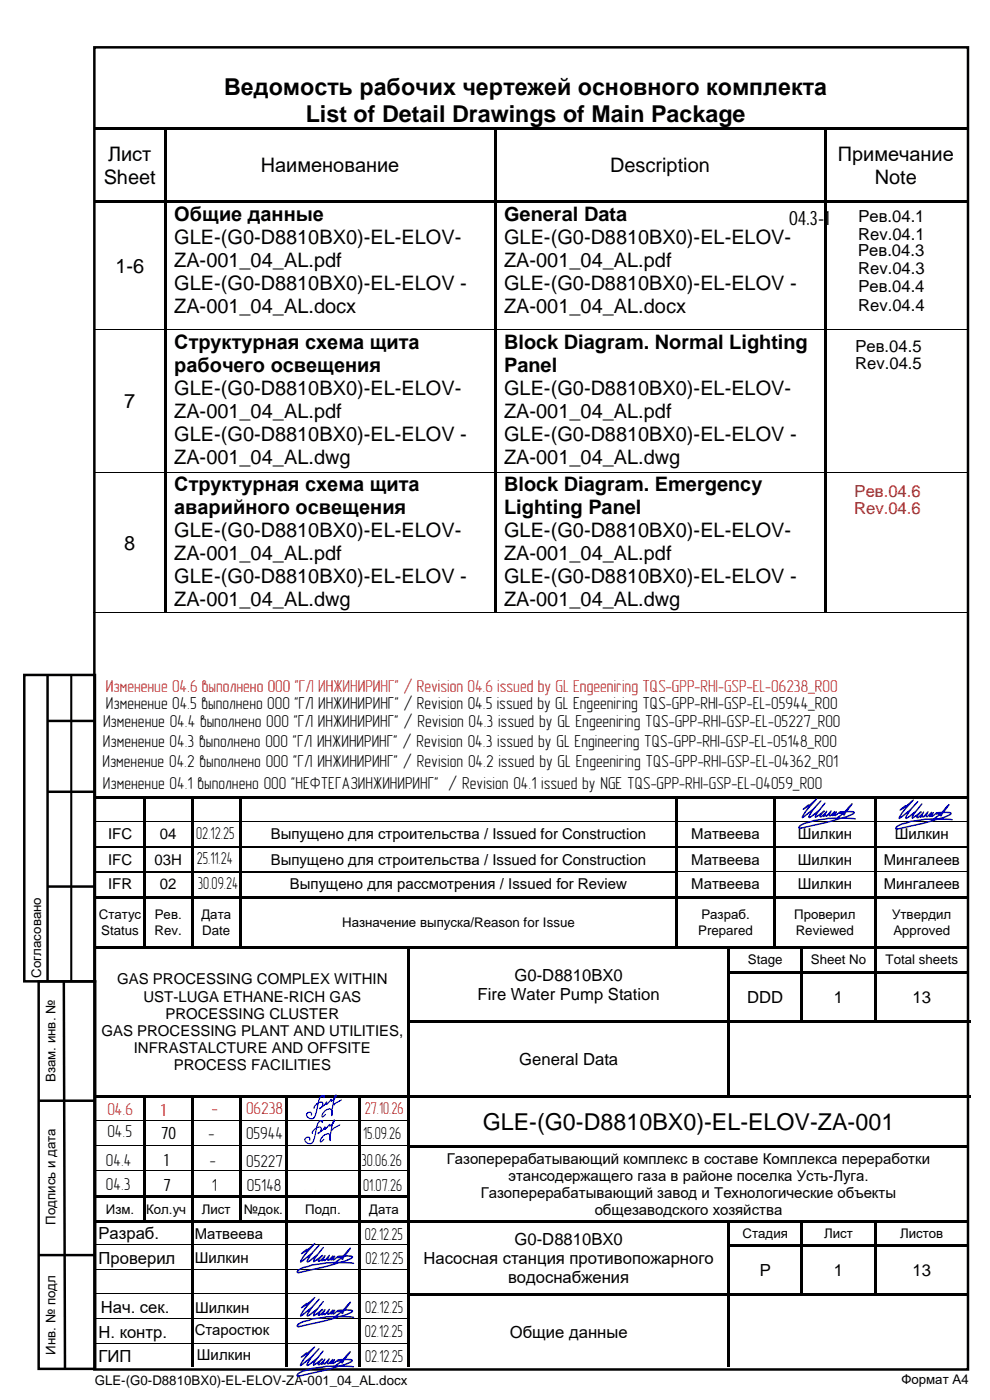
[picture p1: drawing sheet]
<svg xmlns="http://www.w3.org/2000/svg" width="210mm" height="297mm" viewBox="0 0 210 297" stroke-linecap="round" stroke-linejoin="round" font-family="sans-serif">
<path d="M20 10h185.3v280.5h-185.3z" fill-rule="evenodd" fill="#fff" stroke="#000" stroke-width=".53"/>
<g fill="#000">
<path d="M20.4 168.9h9.9v.5h-9.9zM30.3 168.9h.6v.5h-.6zM30.3 174.2h.6v.2h-.6zM30.3 179.5h.6v.3h-.6zM30.9 168.9h9.6v.5h-9.6zM40.5 168.9h.5v.5h-.5zM40.5 174.2h.5v.2h-.5zM40.5 179.5h.5v.3h-.5zM41 168.9h9.7v.5h-9.7zM50.7 168.9h.5v.5h-.5zM50.7 174.2h.5v.2h-.5zM50.7 179.5h.5v.3h-.5z"/>
<path d="M51.2 168.9h92.1v.5h-92.1zM143.3 168.9h.5v.5h-.5zM143.3 174.2h.5v.2h-.5zM143.3 179.5h.5v.3h-.5zM143.8 168.9h20.2v.5h-20.2zM164 168.9h.6v.5h-.6zM164 174.2h.6v.2h-.6zM164 179.5h.6v.3h-.6zM164.6 168.9h20.8v.5h-20.8zM185.4 168.9h.5v.5h-.5zM185.4 174.2h.5v.2h-.5zM185.4 179.5h.5v.3h-.5z"/>
<path d="M185.9 168.9h19.6v.5h-19.6zM30.3 184.8h.6v.3h-.6zM40.5 184.8h.5v.3h-.5zM50.7 184.8h.5v.3h-.5zM143.3 184.8h.5v.3h-.5zM164 184.8h.6v.3h-.6zM185.4 184.8h.5v.3h-.5zM40.5 285.5h.5v4.5h-.5zM60.5 285.5h.5v4.5h-.5zM76.1 285.5h.5v4.5h-.5zM86.4 285.5h.5v4.5h-.5zM154.3 285.5h.6v4.5h-.6z"/>
</g>
<g fill="#000">
<path d="M30.3 169.4h.6v4.8h-.6z" fill-rule="evenodd"/>
<path d="M30.3 174.4h.6v5.1h-.6z" fill-rule="evenodd"/>
<path d="M40.5 169.4h.5v4.8h-.5z" fill-rule="evenodd"/>
<path d="M40.5 174.4h.5v5.1h-.5z" fill-rule="evenodd"/>
<path d="M50.7 169.4h.5v4.8h-.5z" fill-rule="evenodd"/>
<path d="M50.7 174.4h.5v5.1h-.5z" fill-rule="evenodd"/>
<path d="M143.3 169.4h.5v4.8h-.5z" fill-rule="evenodd"/>
<path d="M143.3 174.4h.5v5.1h-.5z" fill-rule="evenodd"/>
<path d="M164 169.4h.6v4.8h-.6z" fill-rule="evenodd"/>
<path d="M164 174.4h.6v5.1h-.6z" fill-rule="evenodd"/>
<path d="M185.4 169.4h.5v4.8h-.5z" fill-rule="evenodd"/>
<path d="M185.4 174.4h.5v5.1h-.5z" fill-rule="evenodd"/>
<path d="M20.4 190.1h9.9v.5h-9.9z" fill-rule="evenodd"/>
<path d="M30.3 179.8h.6v5h-.6z" fill-rule="evenodd"/>
<path d="M30.3 185.1h.6v5h-.6z" fill-rule="evenodd"/>
<path d="M30.3 190.1h.6v.5h-.6z" fill-rule="evenodd"/>
<path d="M30.9 190.1h9.6v.5h-9.6z" fill-rule="evenodd"/>
<path d="M40.5 179.8h.5v5h-.5z" fill-rule="evenodd"/>
<path d="M40.5 185.1h.5v5h-.5z" fill-rule="evenodd"/>
<path d="M40.5 190.1h.5v.5h-.5z" fill-rule="evenodd"/>
<path d="M41 190.1h9.7v.5h-9.7z" fill-rule="evenodd"/>
<path d="M50.7 179.8h.5v5h-.5z" fill-rule="evenodd"/>
<path d="M50.7 185.1h.5v5h-.5z" fill-rule="evenodd"/>
<path d="M50.7 190.1h.5v.5h-.5z" fill-rule="evenodd"/>
<path d="M51.2 190.1h92.1v.5h-92.1z" fill-rule="evenodd"/>
<path d="M143.3 179.8h.5v5h-.5z" fill-rule="evenodd"/>
<path d="M143.3 185.1h.5v5h-.5z" fill-rule="evenodd"/>
<path d="M143.3 190.1h.5v.5h-.5z" fill-rule="evenodd"/>
<path d="M143.8 190.1h20.2v.5h-20.2z" fill-rule="evenodd"/>
<path d="M164 179.8h.6v5h-.6z" fill-rule="evenodd"/>
<path d="M164 185.1h.6v5h-.6z" fill-rule="evenodd"/>
<path d="M164 190.1h.6v.5h-.6z" fill-rule="evenodd"/>
<path d="M164.6 190.1h20.8v.5h-20.8z" fill-rule="evenodd"/>
<path d="M185.4 179.8h.5v5h-.5z" fill-rule="evenodd"/>
<path d="M185.4 185.1h.5v5h-.5z" fill-rule="evenodd"/>
<path d="M185.4 190.1h.5v.5h-.5z" fill-rule="evenodd"/>
<path d="M185.9 190.1h19.6v.5h-19.6z" fill-rule="evenodd"/>
<path d="M20.4 200.7h9.9v.5h-9.9z" fill-rule="evenodd"/>
<path d="M30.3 190.6h.6v10.1h-.6z" fill-rule="evenodd"/>
<path d="M30.3 200.7h.6v.5h-.6z" fill-rule="evenodd"/>
<path d="M30.9 200.7h9.6v.5h-9.6z" fill-rule="evenodd"/>
<path d="M40.5 190.6h.5v10.1h-.5z" fill-rule="evenodd"/>
<path d="M40.5 200.7h.5v.5h-.5z" fill-rule="evenodd"/>
<path d="M41 200.7h9.7v.5h-9.7z" fill-rule="evenodd"/>
<path d="M50.7 190.6h.5v10.1h-.5z" fill-rule="evenodd"/>
<path d="M50.7 200.7h.5v.5h-.5z" fill-rule="evenodd"/>
<path d="M51.2 200.7h35.2v.5h-35.2z" fill-rule="evenodd"/>
<path d="M86.4 200.7h.5v.5h-.5z" fill-rule="evenodd"/>
<path d="M86.4 201.2h.5v4.8h-.5z" fill-rule="evenodd"/>
<path d="M86.4 206h.5v.5h-.5z" fill-rule="evenodd"/>
<path d="M86.4 206.5h.5v10h-.5z" fill-rule="evenodd"/>
<path d="M86.4 216.5h.5v.6h-.5z" fill-rule="evenodd"/>
<path d="M86.9 200.7h56.4v.5h-56.4z" fill-rule="evenodd"/>
<path d="M86.9 216.5h67.4v.6h-67.4z" fill-rule="evenodd"/>
<path d="M143.3 190.6h.5v10.1h-.5z" fill-rule="evenodd"/>
<path d="M143.3 200.7h.5v.5h-.5z" fill-rule="evenodd"/>
<path d="M143.8 200.7h10.5v.5h-10.5z" fill-rule="evenodd"/>
<path d="M154.3 200.7h.6v.5h-.6z" fill-rule="evenodd"/>
<path d="M154.3 201.2h.6v4.8h-.6z" fill-rule="evenodd"/>
<path d="M154.3 206h.6v.5h-.6z" fill-rule="evenodd"/>
<path d="M154.3 206.5h.6v10h-.6z" fill-rule="evenodd"/>
<path d="M154.3 216.5h.6v.6h-.6z" fill-rule="evenodd"/>
<path d="M154.9 200.7h9.1v.5h-9.1z" fill-rule="evenodd"/>
<path d="M154.9 206h14.9v.5h-14.9z" fill-rule="evenodd"/>
<path d="M154.9 216.5h14.9v.6h-14.9z" fill-rule="evenodd"/>
<path d="M164 190.6h.6v10.1h-.6z" fill-rule="evenodd"/>
<path d="M164 200.7h.6v.5h-.6z" fill-rule="evenodd"/>
<path d="M164.6 200.7h5.2v.5h-5.2z" fill-rule="evenodd"/>
<path d="M169.8 200.7h.6v.5h-.6z" fill-rule="evenodd"/>
<path d="M169.8 201.2h.6v4.8h-.6z" fill-rule="evenodd"/>
<path d="M169.8 206h.6v.5h-.6z" fill-rule="evenodd"/>
<path d="M169.8 206.5h.6v10h-.6z" fill-rule="evenodd"/>
<path d="M169.8 216.5h.6v.6h-.6z" fill-rule="evenodd"/>
<path d="M170.4 200.7h15v.5h-15z" fill-rule="evenodd"/>
<path d="M170.4 206h15v.5h-15z" fill-rule="evenodd"/>
<path d="M170.4 216.5h15v.6h-15z" fill-rule="evenodd"/>
<path d="M185.4 190.6h.5v10.1h-.5z" fill-rule="evenodd"/>
<path d="M185.4 200.7h.5v.5h-.5z" fill-rule="evenodd"/>
<path d="M185.4 201.2h.5v4.8h-.5z" fill-rule="evenodd"/>
<path d="M185.4 206h.5v.5h-.5z" fill-rule="evenodd"/>
<path d="M185.4 206.5h.5v10h-.5z" fill-rule="evenodd"/>
<path d="M185.4 216.5h.5v.6h-.5z" fill-rule="evenodd"/>
<path d="M185.9 200.7h19.6v.5h-19.6z" fill-rule="evenodd"/>
<path d="M185.9 206h19.6v.5h-19.6z" fill-rule="evenodd"/>
<path d="M185.9 216.5h19.5v.6h-19.5z" fill-rule="evenodd"/>
<path d="M205.4 216.5h.5v.6h-.5z" fill-rule="evenodd"/>
<path d="M20.4 232.4h9.9v.5h-9.9z" fill-rule="evenodd"/>
<path d="M30.3 232.4h.6v.5h-.6z" fill-rule="evenodd"/>
<path d="M30.3 232.9h.6v4.8h-.6z" fill-rule="evenodd"/>
<path d="M30.3 237.7h.6v.5h-.6z" fill-rule="evenodd"/>
<path d="M30.9 232.4h9.6v.5h-9.6z" fill-rule="evenodd"/>
<path d="M40.5 232.4h.5v.5h-.5z" fill-rule="evenodd"/>
<path d="M40.5 232.9h.5v4.8h-.5z" fill-rule="evenodd"/>
<path d="M40.5 237.7h.5v.5h-.5z" fill-rule="evenodd"/>
<path d="M41 232.4h9.7v.5h-9.7z" fill-rule="evenodd"/>
<path d="M50.7 232.4h.5v.5h-.5z" fill-rule="evenodd"/>
<path d="M50.7 232.9h.5v4.8h-.5z" fill-rule="evenodd"/>
<path d="M50.7 237.7h.5v.5h-.5z" fill-rule="evenodd"/>
<path d="M51.2 232.4h9.3v.5h-9.3z" fill-rule="evenodd"/>
<path d="M60.5 232.4h.5v.5h-.5z" fill-rule="evenodd"/>
<path d="M60.5 232.9h.5v4.8h-.5z" fill-rule="evenodd"/>
<path d="M60.5 237.7h.5v.5h-.5z" fill-rule="evenodd"/>
<path d="M61 232.4h15.1v.5h-15.1z" fill-rule="evenodd"/>
<path d="M76.1 232.4h.5v.5h-.5z" fill-rule="evenodd"/>
<path d="M76.1 232.9h.5v4.8h-.5z" fill-rule="evenodd"/>
<path d="M76.1 237.7h.5v.5h-.5z" fill-rule="evenodd"/>
<path d="M76.6 232.4h9.8v.5h-9.8z" fill-rule="evenodd"/>
<path d="M86.4 217.1h.5v15.3h-.5z" fill-rule="evenodd"/>
<path d="M86.4 232.4h.5v.5h-.5z" fill-rule="evenodd"/>
<path d="M86.4 232.9h.5v4.8h-.5z" fill-rule="evenodd"/>
<path d="M86.4 237.7h.5v.5h-.5z" fill-rule="evenodd"/>
<path d="M86.9 232.4h67.4v.5h-67.4z" fill-rule="evenodd"/>
<path d="M154.3 217.1h.6v15.3h-.6z" fill-rule="evenodd"/>
<path d="M154.3 232.4h.6v.5h-.6z" fill-rule="evenodd"/>
<path d="M154.9 232.4h50.5v.5h-50.5z" fill-rule="evenodd"/>
<path d="M205.4 232.4h.5v.5h-.5z" fill-rule="evenodd"/>
<path d="M20.4 253.6h9.9v.5h-9.9z" fill-rule="evenodd"/>
<path d="M20.4 258.9h9.9v.5h-9.9z" fill-rule="evenodd"/>
<path d="M30.3 238.2h.6v4.8h-.6z" fill-rule="evenodd"/>
<path d="M30.3 243h.6v.5h-.6z" fill-rule="evenodd"/>
<path d="M30.3 243.5h.6v4.8h-.6z" fill-rule="evenodd"/>
<path d="M30.3 248.3h.6v.5h-.6z" fill-rule="evenodd"/>
<path d="M30.3 248.8h.6v4.8h-.6z" fill-rule="evenodd"/>
<path d="M30.3 253.6h.6v.5h-.6z" fill-rule="evenodd"/>
<path d="M30.3 254.1h.6v4.8h-.6z" fill-rule="evenodd"/>
<path d="M30.3 258.9h.6v.5h-.6z" fill-rule="evenodd"/>
<path d="M30.9 253.6h9.6v.5h-9.6z" fill-rule="evenodd"/>
<path d="M30.9 258.9h9.6v.5h-9.6z" fill-rule="evenodd"/>
<path d="M40.5 238.2h.5v4.8h-.5z" fill-rule="evenodd"/>
<path d="M40.5 243h.5v.5h-.5z" fill-rule="evenodd"/>
<path d="M40.5 243.5h.5v4.8h-.5z" fill-rule="evenodd"/>
<path d="M40.5 248.3h.5v.5h-.5z" fill-rule="evenodd"/>
<path d="M40.5 248.8h.5v4.8h-.5z" fill-rule="evenodd"/>
<path d="M40.5 253.6h.5v.5h-.5z" fill-rule="evenodd"/>
<path d="M40.5 254.1h.5v4.8h-.5z" fill-rule="evenodd"/>
<path d="M40.5 258.9h.5v.5h-.5z" fill-rule="evenodd"/>
<path d="M41 253.6h9.7v.5h-9.7z" fill-rule="evenodd"/>
<path d="M41 258.9h9.7v.5h-9.7z" fill-rule="evenodd"/>
<path d="M50.7 238.2h.5v4.8h-.5z" fill-rule="evenodd"/>
<path d="M50.7 243h.5v.5h-.5z" fill-rule="evenodd"/>
<path d="M50.7 243.5h.5v4.8h-.5z" fill-rule="evenodd"/>
<path d="M50.7 248.3h.5v.5h-.5z" fill-rule="evenodd"/>
<path d="M50.7 248.8h.5v4.8h-.5z" fill-rule="evenodd"/>
<path d="M50.7 253.6h.5v.5h-.5z" fill-rule="evenodd"/>
<path d="M50.7 254.1h.5v4.8h-.5z" fill-rule="evenodd"/>
<path d="M50.7 258.9h.5v.5h-.5z" fill-rule="evenodd"/>
<path d="M51.2 253.6h9.3v.5h-9.3z" fill-rule="evenodd"/>
<path d="M51.2 258.9h9.3v.5h-9.3z" fill-rule="evenodd"/>
<path d="M60.5 238.2h.5v4.8h-.5z" fill-rule="evenodd"/>
<path d="M60.5 243h.5v.5h-.5z" fill-rule="evenodd"/>
<path d="M60.5 243.5h.5v4.8h-.5z" fill-rule="evenodd"/>
<path d="M60.5 248.3h.5v.5h-.5z" fill-rule="evenodd"/>
<path d="M60.5 248.8h.5v4.8h-.5z" fill-rule="evenodd"/>
<path d="M60.5 253.6h.5v.5h-.5z" fill-rule="evenodd"/>
<path d="M60.5 254.1h.5v4.8h-.5z" fill-rule="evenodd"/>
<path d="M60.5 258.9h.5v.5h-.5z" fill-rule="evenodd"/>
<path d="M61 253.6h15.1v.5h-15.1z" fill-rule="evenodd"/>
<path d="M61 258.9h15.1v.5h-15.1z" fill-rule="evenodd"/>
<path d="M76.1 238.2h.5v4.8h-.5z" fill-rule="evenodd"/>
<path d="M76.1 243h.5v.5h-.5z" fill-rule="evenodd"/>
<path d="M76.1 243.5h.5v4.8h-.5z" fill-rule="evenodd"/>
<path d="M76.1 248.3h.5v.5h-.5z" fill-rule="evenodd"/>
<path d="M76.1 248.8h.5v4.8h-.5z" fill-rule="evenodd"/>
<path d="M76.1 253.6h.5v.5h-.5z" fill-rule="evenodd"/>
<path d="M76.1 254.1h.5v4.8h-.5z" fill-rule="evenodd"/>
<path d="M76.1 258.9h.5v.5h-.5z" fill-rule="evenodd"/>
<path d="M76.6 253.6h9.8v.5h-9.8z" fill-rule="evenodd"/>
<path d="M76.6 258.9h9.8v.5h-9.8z" fill-rule="evenodd"/>
<path d="M86.4 238.2h.5v4.8h-.5z" fill-rule="evenodd"/>
<path d="M86.4 243h.5v.5h-.5z" fill-rule="evenodd"/>
<path d="M86.4 243.5h.5v4.8h-.5z" fill-rule="evenodd"/>
<path d="M86.4 248.3h.5v.5h-.5z" fill-rule="evenodd"/>
<path d="M86.4 248.8h.5v4.8h-.5z" fill-rule="evenodd"/>
<path d="M86.4 253.6h.5v.5h-.5z" fill-rule="evenodd"/>
<path d="M86.4 254.1h.5v4.8h-.5z" fill-rule="evenodd"/>
<path d="M86.4 258.9h.5v.5h-.5z" fill-rule="evenodd"/>
<path d="M86.9 243h118.6v.5h-118.6z" fill-rule="evenodd"/>
<path d="M86.9 258.9h67.4v.5h-67.4z" fill-rule="evenodd"/>
<path d="M154.3 258.9h.6v.5h-.6z" fill-rule="evenodd"/>
<path d="M154.9 258.9h14.9v.5h-14.9z" fill-rule="evenodd"/>
<path d="M169.8 258.9h.6v.5h-.6z" fill-rule="evenodd"/>
<path d="M170.4 258.9h15v.5h-15z" fill-rule="evenodd"/>
<path d="M185.4 258.9h.5v.5h-.5z" fill-rule="evenodd"/>
<path d="M185.9 258.9h19.6v.5h-19.6z" fill-rule="evenodd"/>
<path d="M40.5 264.4h.5v4.8h-.5z" fill-rule="evenodd"/>
<path d="M40.5 269.2h.5v.5h-.5z" fill-rule="evenodd"/>
<path d="M40.5 269.7h.5v4.7h-.5z" fill-rule="evenodd"/>
<path d="M40.5 274.4h.5v.5h-.5z" fill-rule="evenodd"/>
<path d="M40.5 274.9h.5v4.8h-.5z" fill-rule="evenodd"/>
<path d="M40.5 259.4h.5v4.5h-.5z" fill-rule="evenodd"/>
<path d="M40.5 263.9h.5v.5h-.5z" fill-rule="evenodd"/>
<path d="M60.5 263.9h.5v.5h-.5z" fill-rule="evenodd"/>
<path d="M60.5 264.4h.5v4.8h-.5z" fill-rule="evenodd"/>
<path d="M60.5 269.2h.5v.5h-.5z" fill-rule="evenodd"/>
<path d="M60.5 269.7h.5v4.7h-.5z" fill-rule="evenodd"/>
<path d="M60.5 274.4h.5v.5h-.5z" fill-rule="evenodd"/>
<path d="M60.5 274.9h.5v4.8h-.5z" fill-rule="evenodd"/>
<path d="M60.5 259.4h.5v4.5h-.5z" fill-rule="evenodd"/>
<path d="M76.1 263.9h.5v.5h-.5z" fill-rule="evenodd"/>
<path d="M76.1 264.4h.5v4.8h-.5z" fill-rule="evenodd"/>
<path d="M76.1 269.2h.5v.5h-.5z" fill-rule="evenodd"/>
<path d="M76.1 269.7h.5v4.7h-.5z" fill-rule="evenodd"/>
<path d="M76.1 274.4h.5v.5h-.5z" fill-rule="evenodd"/>
<path d="M76.1 274.9h.5v4.8h-.5z" fill-rule="evenodd"/>
<path d="M76.1 259.4h.5v4.5h-.5z" fill-rule="evenodd"/>
<path d="M86.4 263.9h.5v.5h-.5z" fill-rule="evenodd"/>
<path d="M86.4 264.4h.5v4.8h-.5z" fill-rule="evenodd"/>
<path d="M86.4 269.2h.5v.5h-.5z" fill-rule="evenodd"/>
<path d="M86.4 269.7h.5v4.7h-.5z" fill-rule="evenodd"/>
<path d="M86.4 274.4h.5v.5h-.5z" fill-rule="evenodd"/>
<path d="M86.4 274.9h.5v4.8h-.5z" fill-rule="evenodd"/>
<path d="M86.4 259.4h.5v4.5h-.5z" fill-rule="evenodd"/>
<path d="M86.9 274.4h67.4v.5h-67.4z" fill-rule="evenodd"/>
<path d="M154.3 263.9h.6v.5h-.6z" fill-rule="evenodd"/>
<path d="M154.3 264.4h.6v4.8h-.6z" fill-rule="evenodd"/>
<path d="M154.3 269.2h.6v.5h-.6z" fill-rule="evenodd"/>
<path d="M154.3 269.7h.6v4.7h-.6z" fill-rule="evenodd"/>
<path d="M154.3 274.4h.6v.5h-.6z" fill-rule="evenodd"/>
<path d="M154.3 274.9h.6v4.8h-.6z" fill-rule="evenodd"/>
<path d="M154.3 259.4h.6v4.5h-.6z" fill-rule="evenodd"/>
<path d="M154.9 263.9h14.9v.5h-14.9z" fill-rule="evenodd"/>
<path d="M154.9 274.4h14.9v.5h-14.9z" fill-rule="evenodd"/>
<path d="M169.8 263.9h.6v.5h-.6z" fill-rule="evenodd"/>
<path d="M169.8 264.4h.6v4.8h-.6z" fill-rule="evenodd"/>
<path d="M169.8 269.2h.6v.5h-.6z" fill-rule="evenodd"/>
<path d="M169.8 269.7h.6v4.7h-.6z" fill-rule="evenodd"/>
<path d="M169.8 274.4h.6v.5h-.6z" fill-rule="evenodd"/>
<path d="M169.8 259.4h.6v4.5h-.6z" fill-rule="evenodd"/>
<path d="M170.4 263.9h15v.5h-15z" fill-rule="evenodd"/>
<path d="M170.4 274.4h15v.5h-15z" fill-rule="evenodd"/>
<path d="M185.4 263.9h.5v.5h-.5z" fill-rule="evenodd"/>
<path d="M185.4 264.4h.5v4.8h-.5z" fill-rule="evenodd"/>
<path d="M185.4 269.2h.5v.5h-.5z" fill-rule="evenodd"/>
<path d="M185.4 269.7h.5v4.7h-.5z" fill-rule="evenodd"/>
<path d="M185.4 274.4h.5v.5h-.5z" fill-rule="evenodd"/>
<path d="M185.4 259.4h.5v4.5h-.5z" fill-rule="evenodd"/>
<path d="M185.9 263.9h19.6v.5h-19.6z" fill-rule="evenodd"/>
<path d="M185.9 274.4h19.6v.5h-19.6z" fill-rule="evenodd"/>
<path d="M40.5 279.7h.5v.5h-.5z" fill-rule="evenodd"/>
<path d="M40.5 280.2h.5v4.8h-.5z" fill-rule="evenodd"/>
<path d="M40.5 285h.5v.5h-.5z" fill-rule="evenodd"/>
<path d="M60.5 279.7h.5v.5h-.5z" fill-rule="evenodd"/>
<path d="M60.5 280.2h.5v4.8h-.5z" fill-rule="evenodd"/>
<path d="M60.5 285h.5v.5h-.5z" fill-rule="evenodd"/>
<path d="M76.1 279.7h.5v.5h-.5z" fill-rule="evenodd"/>
<path d="M76.1 280.2h.5v4.8h-.5z" fill-rule="evenodd"/>
<path d="M76.1 285h.5v.5h-.5z" fill-rule="evenodd"/>
<path d="M86.4 279.7h.5v.5h-.5z" fill-rule="evenodd"/>
<path d="M86.4 280.2h.5v4.8h-.5z" fill-rule="evenodd"/>
<path d="M86.4 285h.5v.5h-.5z" fill-rule="evenodd"/>
<path d="M154.3 279.7h.6v.5h-.6z" fill-rule="evenodd"/>
<path d="M154.3 280.2h.6v4.8h-.6z" fill-rule="evenodd"/>
<path d="M154.3 285h.6v.5h-.6z" fill-rule="evenodd"/>
</g>
<g fill="none" stroke="#000" stroke-width=".21">
<path d="M20.4 174.3h9.9M30.9 174.3h9.6M41 174.3h9.7M51.2 174.3h92.1M143.8 174.3h20.2M164.6 174.3h20.8M185.9 174.3h19.6M143.8 184.9h20.2M164.6 184.9h20.8M185.9 184.9h19.6M205.5 217.1v15.3M20.4 237.8h9.9"/>
<path d="M30.9 237.8h9.6M41 237.8h9.7M51.2 237.8h9.3M61 237.8h15.1M76.6 237.8h9.8M20.4 243.1h9.9M20.4 248.4h9.9M30.9 243.1h9.6M30.9 248.4h9.6M41 243.1h9.7M41 248.4h9.7M51.2 243.1h9.3"/>
<path d="M51.2 248.4h9.3M61 243.1h15.1M61 248.4h15.1M76.6 243.1h9.8M76.6 248.4h9.8M20.4 269.2h20.1M20.4 274.5h20.1M20.4 279.8h20.1M20.4 263.9h20.1M40.9 263.9h19.9M41 269.2h19.5M41 274.5h19.5"/>
<path d="M41 279.8h19.5M61 263.9h15.1M61 269.2h15.1M61 274.5h15.1M61 279.8h15.1M76.6 263.9h9.8M76.6 269.2h9.8M76.6 274.5h9.8M76.6 279.8h9.8M20.4 285.1h20.1M41 285.1h19.5M61 285.1h15.1"/>
<path d="M76.6 285.1h9.8"/>
</g>
<path d="M20.4 179.6h9.9M30.9 179.6h9.6M41 179.6h9.7M51.2 179.6h92.1M143.8 179.6h20.2M164.6 179.6h20.8M185.9 179.6h19.6M20.4 184.9h9.9M30.9 184.9h9.6M41 184.9h9.7M51.2 184.9h92.1" fill="none" stroke="#000" stroke-width=".25"/>
<path d="M5.2 143.2h14.9v65h-14.9zM10 152.9h10M10.1 143.2v65M10 168h10M10.1 188.1h10M8.2 208.2h12v82.2h-12zM13.5 208.1l.3 82.2M8.3 233.5h12M8.2 266.3h12" fill="none" stroke="#000" stroke-width=".53"/>
<path d="M15.1 143.2v65" fill="none" stroke="#000" stroke-width=".44"/>
<path d="M172.9 169.6l-.2 .2zM172.5 169.9l-.1 .1zM172.2 170.2l-.1 .1zM172.6 170.5l-.1 .1zM171.9 170.5l-.1 .1zM180.3 170.7l-.2 .2zM171.8 171.3l-.1 .1zM180.5 172.3h.1zM174.9 173.3l.2-.1zM177.7 173.2l-.1 .2zM174.5 173.2l.2 .2zM170 173.3v.2zM171.5 173.4l.1 .2zM176.5 173.5h.1zM176.6 173.8h.2z" fill-rule="evenodd" fill="#8282d4"/>
<path d="M170.4 171.5l-.1 .3h.1l1-.6-.2 .4a2.89 2.89 0 0 0-1.1 2l.4-.1 1.3-1a.72 .72 0 0 0-.1 1.1l1.2-.8-.1 .5 .1 .2 .9-.4 .3 .3 .4-.2 .3 .2 .2-.2 .4 .1 .4-.4v.2l.3 .1 .4-.2 .1 .2 .2-.1a1.04 1.04 0 0 0 1.2-.4l.6-.1-.1 .1a2.37 2.37 0 0 1-2.1 .8l-1.5 .1a15 15 0 0 0-5.4 1.5 .46 .46 0 0 0-.1 .7 .46 .46 0 0 0 .8 0l5.2-1.2a12 12 0 0 1 5.2-.8h1a1.98 1.98 0 0 0-1.6-.3l-.5-.1 1.4-.5 .5-.5-.5-.3-1.1-.1 1-1.3v-.3h-.2l-.8 .9a1.55 1.55 0 0 1-1.7 .8l-.9 .7 .4-.5-.2-.2-.2 .2-.2-.3-.9 .9 .3-.8-.1-.2-.9 1-.2-.2 .3-.6-.2-.1-1.2 1.1 .9-.9-.2-.3-1.6 1.2 1.9-2.6-.1-.2a9.6 9.6 0 0 1-3.2 2.9l.9-1.4 1.5-1.8v-.2h-.1a16.9 16.9 0 0 1-3.6 3.3l.6-.9 1.4-1.7a1.32 1.32 0 0 0 .8-1.1l-.5 .3a3.3 3.3 0 0 1-1.7 1.2zM178.1 173.4a6.5 6.5 0 0 0 2.9-1h-1.4l-.4 .6h-.3l-.1-.2zM169.9 175.3l-.2 .2 5.2-1.1 2.4-.7-2.2 .2a13.1 13.1 0 0 0-5.2 1.4z" fill-rule="evenodd" fill="#0505ac"/>
<path d="M66.4 263.9l-.1 .1zM66.1 264.2l-.1 .1zM65.8 264.4l-.1 .2zM66.1 264.7l-.1 .2zM65.5 264.8l-.2 .1zM73.9 265l-.2 .2zM65.4 265.5l-.1 .2zM74 266.6h.1zM68.5 267.5l-.1 .1 .2-.2zM71.3 267.5l-.2 .2zM68.1 267.5l.2 .2zM63.6 267.6v.1zM65 267.7l.2 .2zM70 267.7h.2zM70.2 268h.1z" fill-rule="evenodd" fill="#8282d4"/>
<path d="M63.9 265.8l-.1 .2 .2 .1 1-.6-.3 .4a2.89 2.89 0 0 0-1 1.9l.4-.1 1.3-.9a.72 .72 0 0 0-.1 1.1l1.2-.8-.1 .4 .1 .3 .8-.4 .4 .3 .4-.2 .2 .1 .3-.2 .4 .1 .3-.3 .1 .2 .3 .1 .4-.3 .1 .2h.2a1.04 1.04 0 0 0 1.1-.5h.6l-.1 .1a2.37 2.37 0 0 1-2.1 .7l-1.5 .2a15 15 0 0 0-5.3 1.5 .46 .46 0 0 0-.1 .7 .46 .46 0 0 0 .7 0l5.3-1.2a12 12 0 0 1 5.1-.8l1-.1a1.98 1.98 0 0 0-1.6-.3h-.4l1.4-.5 .4-.5-.4-.4h-1.1l1-1.3v-.3h-.2l-.8 .9a1.55 1.55 0 0 1-1.7 .8l-.9 .7 .3-.6-.1-.1-.2 .1-.2-.2-.9 .9 .3-.8-.1-.2-1 1-.2-.2 .4-.6-.2-.2-1.2 1.2 .9-.9-.2-.3-1.7 1.2 2-2.6-.2-.3a9.6 9.6 0 0 1-3.2 3l.9-1.4 1.6-1.8v-.2h-.2a16.9 16.9 0 0 1-3.5 3.3l.6-.9 1.4-1.7a1.32 1.32 0 0 0 .8-1.1l-.5 .2a3.3 3.3 0 0 1-1.7 1.3zM71.7 267.7a6.5 6.5 0 0 0 2.9-1l-1.5-.1-.3 .7h-.3l-.1-.2zM63.4 269.6l-.1 .2 5.2-1.1 2.4-.7-2.2 .2a13.1 13.1 0 0 0-5.3 1.4z" fill-rule="evenodd" fill="#0505ac"/>
<path d="M66.4 275.3l-.1 .2zM66.1 275.6l-.1 .2zM65.8 275.9l-.1 .2zM66.1 276.2l-.1 .1zM65.5 276.2l-.2 .2zM73.9 276.5l-.2 .2zM65.4 277l-.1 .1zM74 278.1h.1zM68.5 279l-.1 .1 .2-.2zM71.3 279l-.2 .1zM68.1 279l.2 .1zM63.6 279.1v.1zM65 279.2l.2 .1zM70 279.2h.2zM70.2 279.5h.1z" fill-rule="evenodd" fill="#8282d4"/>
<path d="M63.9 277.3l-.1 .2 .2 .1 1-.6-.3 .3a2.89 2.89 0 0 0-1 2l.4-.1 1.3-1a.72 .72 0 0 0-.1 1.2l1.2-.9-.1 .5 .1 .3 .8-.5 .4 .4 .4-.2 .2 .1 .3-.2 .4 .1 .3-.3 .1 .2 .3 .1 .4-.3 .1 .2h.2a1.04 1.04 0 0 0 1.1-.5l.6-.1-.1 .1a2.37 2.37 0 0 1-2.1 .8l-1.5 .2a15 15 0 0 0-5.3 1.5 .46 .46 0 0 0-.1 .7 .46 .46 0 0 0 .7-.1l5.3-1.1a12 12 0 0 1 5.1-.9h1a1.98 1.98 0 0 0-1.6-.3h-.4l1.4-.6 .4-.4-.4-.4h-1.1l1-1.3v-.3h-.2l-.8 .9a1.55 1.55 0 0 1-1.7 .8l-.9 .6 .3-.5-.1-.2-.2 .2-.2-.2-.9 .9 .3-.8-.1-.2-1 1-.2-.2 .4-.7-.2-.1-1.2 1.1 .9-.9-.2-.2-1.7 1.1 2-2.6-.2-.2a9.6 9.6 0 0 1-3.2 3l.9-1.5 1.6-1.8v-.2h-.2a16.9 16.9 0 0 1-3.5 3.3l.6-.9 1.4-1.6a1.32 1.32 0 0 0 .8-1.1l-.5 .2a3.3 3.3 0 0 1-1.7 1.2zM71.7 279.1a6.5 6.5 0 0 0 2.9-.9l-1.5-.1-.3 .6h-.3l-.1-.1zM63.4 281l-.1 .3 5.2-1.1 2.4-.7-2.2 .1a13.1 13.1 0 0 0-5.3 1.4z" fill-rule="evenodd" fill="#0505ac"/>
<path d="M193.4 169.8l-.1 .1zM193.1 170.1l-.1 .1zM192.8 170.3l-.2 .2zM193.1 170.6l-.1 .2zM192.4 170.7l-.1 .1zM200.9 170.9l-.2 .2zM192.4 171.4l-.1 .2zM201 172.5h.1zM195.5 173.4l-.1 .1 .2-.2zM198.3 173.4l-.2 .1zM195 173.4l.2 .1zM190.6 173.5v.1zM192 173.6l.1 .2zM197 173.6h.1zM197.2 173.9h.1z" fill-rule="evenodd" fill="#8282d4"/>
<path d="M190.9 171.7l-.1 .2 .1 .1 1.1-.6-.3 .4a2.89 2.89 0 0 0-1.1 1.9l.5-.1 1.3-.9a.72 .72 0 0 0-.2 1.1l1.3-.8-.1 .4 .1 .3 .8-.4 .3 .3 .5-.2 .2 .1 .3-.2 .4 .1 .3-.3 .1 .2 .3 .1 .4-.3v.2h.3a1.04 1.04 0 0 0 1.1-.5h.6l-.1 .1a2.37 2.37 0 0 1-2.1 .7l-1.5 .2a15 15 0 0 0-5.3 1.5 .46 .46 0 0 0-.1 .7 .46 .46 0 0 0 .7 0l5.2-1.2a12 12 0 0 1 5.2-.8l1-.1a1.98 1.98 0 0 0-1.6-.3h-.4l1.3-.5 .5-.5-.4-.4h-1.1l1-1.3v-.3h-.2l-.8 .9a1.55 1.55 0 0 1-1.8 .8l-.8 .7 .3-.6-.1-.1-.3 .1-.1-.2-.9 .9 .3-.8-.1-.2-1 1-.2-.2 .4-.6-.2-.2-1.2 1.2 .8-.9-.1-.3-1.7 1.2 1.9-2.6-.1-.3a9.6 9.6 0 0 1-3.2 3l.9-1.4 1.6-1.8v-.2h-.2a16.9 16.9 0 0 1-3.5 3.3l.5-.9 1.5-1.7a1.32 1.32 0 0 0 .8-1.1l-.5 .2a3.3 3.3 0 0 1-1.7 1.3zM198.6 173.6a6.5 6.5 0 0 0 2.9-1l-1.4-.1-.3 .7h-.3l-.1-.2zM190.4 175.5l-.1 .2 5.1-1.1 2.5-.7-2.2 .2a13.1 13.1 0 0 0-5.3 1.4z" fill-rule="evenodd" fill="#0505ac"/>
<path d="M66.4 285.8l-.1 .2zM66.1 286.1l-.1 .2zM65.8 286.4l-.2 .2zM66.1 286.7l-.1 .1zM65.4 286.7l-.1 .2zM73.9 287l-.3 .2zM65.4 287.5l-.1 .1zM74 288.6h.1zM68.5 289.5l-.1 .1 .2-.2zM71.2 289.5l-.1 .1zM68 289.5l.2 .1zM63.6 289.6v.1zM65 289.7l.1 .1zM70 289.7h.1zM70.2 290h.1z" fill-rule="evenodd" fill="#8282d4"/>
<path d="M63.9 287.8l-.1 .2 .1 .1 1.1-.6-.3 .3a2.89 2.89 0 0 0-1.1 2l.4-.1 1.4-1a.72 .72 0 0 0-.2 1.1l1.3-.8-.2 .5 .2 .3 .8-.5 .3 .4 .5-.2 .2 .1 .3-.2 .3 .1 .4-.3 .1 .2 .3 .1 .4-.3v.2h.2a1.04 1.04 0 0 0 1.2-.5l.6-.1-.1 .1a2.37 2.37 0 0 1-2.1 .8l-1.5 .2a15 15 0 0 0-5.3 1.5 .46 .46 0 0 0-.1 .7 .46 .46 0 0 0 .7-.1l5.2-1.1a12 12 0 0 1 5.2-.9h1a1.98 1.98 0 0 0-1.6-.3h-.4l1.3-.6 .5-.4-.4-.4h-1.1l1-1.4v-.2h-.3l-.8 .8a1.55 1.55 0 0 1-1.7 .9l-.8 .6 .3-.5-.2-.2-.2 .2-.1-.2-1 .9 .4-.9-.2-.1-.9 1-.2-.2 .3-.7-.1-.1-1.2 1.1 .8-.9-.1-.2-1.7 1.1 1.9-2.6-.1-.2a9.6 9.6 0 0 1-3.2 3l.9-1.5 1.6-1.8v-.2h-.2a16.9 16.9 0 0 1-3.5 3.3l.5-.9 1.5-1.7a1.32 1.32 0 0 0 .7-1l-.4 .2a3.3 3.3 0 0 1-1.8 1.2zM71.6 289.6a6.5 6.5 0 0 0 2.9-.9l-1.4-.1-.3 .6h-.4l-.1-.1zM63.4 291.5l-.1 .3 5.1-1.1 2.4-.7-2.2 .1a13.1 13.1 0 0 0-5.2 1.4z" fill-rule="evenodd" fill="#0505ac"/>
<path d="M68.3 253.7l.1-.1zM67 252.5l-.3 .5zM64.7 252.4l.1-.1z" fill="#9a9cfa"/>
<g fill="#000">
<path d="M20 26.9h14.8v.6h-14.8z" fill-rule="evenodd"/>
<path d="M34.8 26.9h.5v.6h-.5z" fill-rule="evenodd"/>
<path d="M35.3 26.9h69.5v.6h-69.5z" fill-rule="evenodd"/>
<path d="M104.8 26.9h.5v.6h-.5z" fill-rule="evenodd"/>
<path d="M105.3 26.9h69.5v.6h-69.5z" fill-rule="evenodd"/>
<path d="M174.8 26.9h.5v.6h-.5z" fill-rule="evenodd"/>
<path d="M175.3 26.9h29.7v.6h-29.7z" fill-rule="evenodd"/>
<path d="M20 42.5h14.8v.5h-14.8z" fill-rule="evenodd"/>
<path d="M34.8 27.5h.5v15h-.5z" fill-rule="evenodd"/>
<path d="M34.8 42.5h.5v.5h-.5z" fill-rule="evenodd"/>
<path d="M35.3 42.5h69.5v.5h-69.5z" fill-rule="evenodd"/>
<path d="M104.8 27.5h.5v15h-.5z" fill-rule="evenodd"/>
<path d="M104.8 42.5h.5v.5h-.5z" fill-rule="evenodd"/>
<path d="M105.3 42.5h69.5v.5h-69.5z" fill-rule="evenodd"/>
<path d="M174.8 27.5h.5v15h-.5z" fill-rule="evenodd"/>
<path d="M174.8 42.5h.5v.5h-.5z" fill-rule="evenodd"/>
<path d="M175.3 42.5h29.7v.5h-29.7z" fill-rule="evenodd"/>
<path d="M34.8 43h.5v26.9h-.5z" fill-rule="evenodd"/>
<path d="M104.8 43h.5v26.9h-.5z" fill-rule="evenodd"/>
<path d="M174.8 43h.5v26.9h-.5z" fill-rule="evenodd"/>
<path d="M34.8 70h.5v30.1h-.5z" fill-rule="evenodd"/>
<path d="M104.8 70h.5v30.1h-.5z" fill-rule="evenodd"/>
<path d="M174.8 70h.5v30.1h-.5z" fill-rule="evenodd"/>
<path d="M34.8 100.3h.5v29.5h-.5z" fill-rule="evenodd"/>
<path d="M104.8 100.3h.5v29.5h-.5z" fill-rule="evenodd"/>
<path d="M174.8 100.3h.5v29.5h-.5z" fill-rule="evenodd"/>
</g>
<path d="M20 69.9h14.8M35.3 69.9h69.5M105.3 69.9h69.5M175.3 69.9h29.7M20 100.2h14.8M35.3 100.2h69.5M105.3 100.2h69.5M175.3 100.2h29.7M19.7 129.9h15.1M34.9 129.9h69.9M104.9 129.9h69.9M174.9 129.9h30.1" fill="none" stroke="#000" stroke-width=".21"/>
<path d="M34.8 69.8h.5v.2h-.5zM104.8 69.8h.5v.2h-.5zM174.8 69.8h.5v.2h-.5zM34.8 100.1h.5v.2h-.5zM104.8 100.1h.5v.2h-.5zM174.8 100.1h.5v.2h-.5zM34.8 129.8h.1v.2h-.1zM104.8 129.8h.1v.2h-.1zM174.8 129.8h.1v.2h-.1z" fill="#000"/>
<path d="M67.9 235.1v.1l.4-.4a.57 .57 0 0 0 .1-.9 .57 .57 0 0 0-.9 .1l-.7 .5-.2 .4v.2M68.3 238v.1l.1-.1a.24 .24 0 0 0-.1-.3 .24 .24 0 0 0-.3 .1l-.6 .6-.7 3.1-.3 .7a.85 .85 0 0 1-1.3 .2l-.2-.1a.57 .57 0 0 1 0-.9 .57 .57 0 0 1 .8 .2v.3M68.4 234.8l.9-1-.1 .5 1.1-1v.3l.3-.2 .5-.5 .2-.6-.5 1.2-.4 2v1.2v-.3a.85 .85 0 0 0-.5-1.2l-.3 .1a1.96 1.96 0 0 0-1.3 1.6h.3l.4-.5M68.7 232.7v.1l.1-.1a.24 .24 0 0 0-.2-.3 .24 .24 0 0 0-.3 .1l-.6 .6-.6 3.1-.3 .7a.85 .85 0 0 1-1.3 .2l-.2-.1a.57 .57 0 0 1-.1-.9 .57 .57 0 0 1 .9 .2l-.1 .3M72.1 238.6l-1.3 .7-.3 .4M72.4 233.3l-1.3 .8-.2 .3M67.5 240.4v.1l.4-.4a.57 .57 0 0 0 .1-.9 .57 .57 0 0 0-.9 .1l-.6 .5-.3 .4 .1 .2M68 240.1l1-1-.1 .5 1-1.1v.4l.3-.2 .5-.5 .2-.6-.5 1.2-.3 1.9-.1 1.3 .1-.3a.85 .85 0 0 0-.6-1.2l-.2 .1a1.96 1.96 0 0 0-1.3 1.6h.2l.5-.5" fill="none" stroke="#00f" stroke-width=".25"/>
<g font-size="4.9">
<text x="47.6" y="20.2">Ведомость рабочих чертежей основного комплекта</text>
<text x="64.9" y="25.9">List of Detail Drawings of Main Package</text>
<text x="102.4" y="239.8">GLE-(G0-D8810BX0)-EL-ELOV-ZA-001</text>
</g>
<g font-size="4.2">
<text x="22.9" y="34.1">Лист</text>
<text x="177.7" y="34.1">Примечание</text>
<text x="22" y="38.9">Sheet</text>
<text x="55.3" y="36.5">Наименование</text>
<text x="129.4" y="36.5">Description</text>
<text x="185.6" y="38.9">Note</text>
<text x="37" y="47">Общие данные</text>
<text x="106.9" y="47">General Data</text>
<text x="167.4" y="47.6">04.3-1</text>
<text x="37" y="51.9">GLE-(G0-D8810BX0)-EL-ELOV-</text>
<text x="106.9" y="51.9">GLE-(G0-D8810BX0)-EL-ELOV-</text>
<text x="24.5" y="58">1-6</text>
<text x="37" y="56.7">ZA-001_04_AL.pdf</text>
<text x="106.9" y="56.7">ZA-001_04_AL.pdf</text>
<text x="37" y="61.6">GLE-(G0-D8810BX0)-EL-ELOV -</text>
<text x="106.9" y="61.6">GLE-(G0-D8810BX0)-EL-ELOV -</text>
<text x="37" y="66.5">ZA-001_04_AL.docx</text>
<text x="106.9" y="66.5">ZA-001_04_AL.docx</text>
<text x="37" y="74">Структурная схема щита</text>
<text x="106.9" y="74">Block Diagram. Normal Lighting</text>
<text x="37" y="78.9">рабочего освещения</text>
<text x="37" y="83.7">GLE-(G0-D8810BX0)-EL-ELOV-</text>
<text x="106.9" y="78.9">Panel</text>
<text x="106.9" y="83.7">GLE-(G0-D8810BX0)-EL-ELOV-</text>
<text x="26.4" y="86.6">7</text>
<text x="37" y="88.6">ZA-001_04_AL.pdf</text>
<text x="106.9" y="88.6">ZA-001_04_AL.pdf</text>
<text x="37" y="93.5">GLE-(G0-D8810BX0)-EL-ELOV -</text>
<text x="106.9" y="93.5">GLE-(G0-D8810BX0)-EL-ELOV -</text>
<text x="37" y="98.3">ZA-001_04_AL.dwg</text>
<text x="106.9" y="98.3">ZA-001_04_AL.dwg</text>
<text x="37" y="104.3">Структурная схема щита</text>
<text x="106.9" y="104.3">Block Diagram. Emergency</text>
<text x="37" y="109.1">аварийного освещения</text>
<text x="106.9" y="109.1">Lighting Panel</text>
<text x="26.4" y="116.6">8</text>
<text x="37" y="114">GLE-(G0-D8810BX0)-EL-ELOV-</text>
<text x="37" y="118.9">ZA-001_04_AL.pdf</text>
<text x="106.9" y="114">GLE-(G0-D8810BX0)-EL-ELOV-</text>
<text x="106.9" y="118.9">ZA-001_04_AL.pdf</text>
<text x="37" y="123.7">GLE-(G0-D8810BX0)-EL-ELOV -</text>
<text x="106.9" y="123.7">GLE-(G0-D8810BX0)-EL-ELOV -</text>
<text x="37" y="128.6">ZA-001_04_AL.dwg</text>
<text x="106.9" y="128.6">ZA-001_04_AL.dwg</text>
</g>
<g font-size="3.7" fill="#f00">
<text x="22.5" y="146.8">Изменение 04.6 выполнено ООО &quot;ГЛ ИНЖИНИРИНГ&quot; / Revision 04.6 issued by GL Engeeniring TQS-GPP-RHI-GSP-EL-06238_R00</text>
<text x="22.8" y="236.6">04.6</text>
<text x="34.2" y="236.8">1</text>
<text x="44.9" y="236.2">-</text>
<text x="52.2" y="236.2">06238</text>
<text x="77.4" y="236.2">27.10.26</text>
</g>
<g font-size="3.7">
<text x="21.9" y="154.1">Изменение 04.4 выполнено ООО &quot;ГЛ ИНЖИНИРИНГ&quot; / Revision 04.3 issued by GL Engeeniring TQS-GPP-RHI-GSP-EL-05227_R00</text>
<text x="22.5" y="150.3">Изменение 04.5 выполнено ООО &quot;ГЛ ИНЖИНИРИНГ&quot; / Revision 04.5 issued by GL Engeeniring TQS-GPP-RHI-GSP-EL-05944_R00</text>
<text x="21.8" y="158.5">Изменение 04.3 выполнено ООО &quot;ГЛ ИНЖИНИРИНГ&quot; / Revision 04.3 issued by GL Engineering TQS-GPP-RHI-GSP-EL-05148_R00</text>
<text x="21.7" y="162.8">Изменение 04.2 выполнено ООО &quot;ГЛ ИНЖИНИРИНГ&quot; / Revision 04.2 issued by GL Engeeniring TQS-GPP-RHI-GSP-EL-04362_R01</text>
<text x="21.8" y="167.3">Изменение 04.1 выполнено ООО &quot;НЕФТЕГАЗИНЖИНИРИНГ&quot; / Revision 04.1 issued by NGE TQS-GPP-RHI-GSP-EL-04059_R00</text>
<text x="41.6" y="177.9">02.12.25</text>
<text x="41.7" y="183.2">25.11.24</text>
<text x="42" y="188.5">30.09.24</text>
<text x="22.8" y="241.1">04.5</text>
<text x="34.2" y="241.5">70</text>
<text x="44.2" y="241.5">-</text>
<text x="52.2" y="241.5">05944</text>
<text x="77" y="241.5">15.09.26</text>
<text x="22.5" y="247.4">04.4</text>
<text x="34.8" y="247.4">1</text>
<text x="44.5" y="247.4">-</text>
<text x="52.2" y="247.6">05227</text>
<text x="76.7" y="247.4">30.06.26</text>
<text x="22.5" y="252.6">04.3</text>
<text x="34.7" y="252.6">7</text>
<text x="45" y="252.6">1</text>
<text x="52.4" y="252.6">05148</text>
<text x="77.1" y="252.6">01.07.26</text>
<text x="77.4" y="263.1">02.12.25</text>
<text x="77.5" y="268.2">02.12.25</text>
<text x="77.4" y="278.5">02.12.25</text>
<text x="77.4" y="283.7">02.12.25</text>
<text x="77.5" y="289">02.12.25</text>
</g>
<g font-size="3.5">
<text x="182.1" y="47.1">Рев.04.1</text>
<text x="182.1" y="51">Rev.04.1</text>
<text x="182.1" y="54.3">Рев.04.3</text>
<text x="182.1" y="58.1">Rev.04.3</text>
<text x="182.1" y="65.9">Rev.04.4</text>
<text x="182.1" y="62">Рев.04.4</text>
<text x="181.5" y="74.7">Рев.04.5</text>
<text x="181.4" y="78.2">Rev.04.5</text>
<text x="109.2" y="208.1">G0-D8810BX0</text>
<text x="101.3" y="212.2">Fire Water Pump Station</text>
<text x="158.5" y="212.8">DDD</text>
<text x="176.9" y="212.8">1</text>
<text x="193.6" y="212.8">13</text>
<text x="110.2" y="226">General Data</text>
<text x="20.9" y="262.9">Разраб.</text>
<text x="20.9" y="268.1">Проверил</text>
<text x="89.9" y="268.2">Насосная станция противопожарного</text>
<text x="109.2" y="264.1">G0-D8810BX0</text>
<text x="107.8" y="272.2">водоснабжения</text>
<text x="161.2" y="270.7">Р</text>
<text x="176.9" y="270.7">1</text>
<text x="193.6" y="270.7">13</text>
<text x="21.4" y="278.6">Нач. сек.</text>
<text x="20.9" y="283.9">Н. контр.</text>
<text x="108.1" y="283.8">Общие данные</text>
<text x="20.9" y="289.1">ГИП</text>
</g>
<g font-size="3.5" fill="#f00">
<text x="181.3" y="105.4">Рев.04.6</text>
<text x="181.2" y="109">Rev.04.6</text>
</g>
<g font-size="3.2">
<text x="22.9" y="178.1">IFC</text>
<text x="33.9" y="178.1">04</text>
<text x="57.4" y="178.1">Выпущено для строительства / Issued for Construction</text>
<text x="146.6" y="178.1">Матвеева</text>
<text x="169.3" y="178.1">Шилкин</text>
<text x="189.8" y="178.1">Шилкин</text>
<text x="22.9" y="183.4">IFC</text>
<text x="32.8" y="183.4">03H</text>
<text x="57.4" y="183.4">Выпущено для строительства / Issued for Construction</text>
<text x="146.6" y="183.4">Матвеева</text>
<text x="169.3" y="183.4">Шилкин</text>
<text x="187.5" y="183.4">Мингалеев</text>
<text x="22.9" y="188.7">IFR</text>
<text x="33.9" y="188.7">02</text>
<text x="61.5" y="188.7">Выпущено для рассмотрения / Issued for Review</text>
<text x="146.6" y="188.7">Матвеева</text>
<text x="169.3" y="188.7">Шилкин</text>
<text x="187.5" y="188.7">Мингалеев</text>
<text x="24.8" y="208.8">GAS PROCESSING COMPLEX WITHIN</text>
<text x="30.4" y="212.5">UST-LUGA ETHANE-RICH GAS</text>
<text x="21.5" y="219.8">GAS PROCESSING PLANT AND UTILITIES,</text>
<text x="35.1" y="216.1">PROCESSING CLUSTER</text>
<text x="28.4" y="223.4">INFRASTALCTURE AND OFFSITE</text>
<text x="36.9" y="227.1">PROCESS FACILITIES</text>
<text x="94.8" y="246.9">Газоперерабатывающий комплекс в составе Комплекса переработки</text>
<text x="107.8" y="250.5">этансодержащего газа в районе поселка Усть-Луга.</text>
<text x="102" y="254.2">Газоперерабатывающий завод и Технологические объекты</text>
<text x="126.2" y="257.8">общезаводского хозяйства</text>
<text x="41.3" y="262.8">Матвеева</text>
<text x="41.3" y="267.9">Шилкин</text>
<text x="41.4" y="278.4">Шилкин</text>
<text x="41.3" y="283.2">Старостюк</text>
<text x="41.8" y="288.5">Шилкин</text>
</g>
<g font-size="2.8">
<text x="21" y="195">Статус</text>
<text x="32.8" y="195">Рев.</text>
<text x="42.7" y="195">Дата</text>
<text x="72.6" y="196.7">Назначение выпуска/Reason for Issue</text>
<text x="148.8" y="195">Разраб.</text>
<text x="168.5" y="195">Проверил</text>
<text x="189.3" y="195">Утвердил</text>
<text x="21.5" y="198.3">Status</text>
<text x="32.8" y="198.3">Rev.</text>
<text x="42.9" y="198.3">Date</text>
<text x="148.1" y="198.3">Prepared</text>
<text x="168.8" y="198.3">Reviewed</text>
<text x="189.5" y="198.3">Approved</text>
<text x="8.8" y="207.4" transform="rotate(-90 8.8 207.4)">Согласовано</text>
<text x="158.7" y="204.6">Stage</text>
<text x="172" y="204.6">Sheet No</text>
<text x="187.9" y="204.6">Total sheets</text>
<text x="11.8" y="229.6" transform="rotate(-90 11.8 229.6)">Взам. инв. №</text>
<text x="22.5" y="257.5">Изм.</text>
<text x="31" y="257.5">Кол.уч</text>
<text x="42.8" y="257.5">Лист</text>
<text x="51.7" y="257.5">№док.</text>
<text x="64.7" y="257.5">Подп.</text>
<text x="78.3" y="257.5">Дата</text>
<text x="11.8" y="259.8" transform="rotate(-90 11.8 259.8)">Подпись и дата</text>
<text x="157.5" y="262.7">Стадия</text>
<text x="174.8" y="262.7">Лист</text>
<text x="190.9" y="262.7">Листов</text>
<text x="11.8" y="287.4" transform="rotate(-90 11.8 287.4)">Инв. № подл</text>
<text x="20.1" y="293.8">GLE-(G0-D8810BX0)-EL-ELOV-ZA-001_04_AL.docx</text>
<text x="191.2" y="293.6">Формат А4</text>
</g>
</svg>
